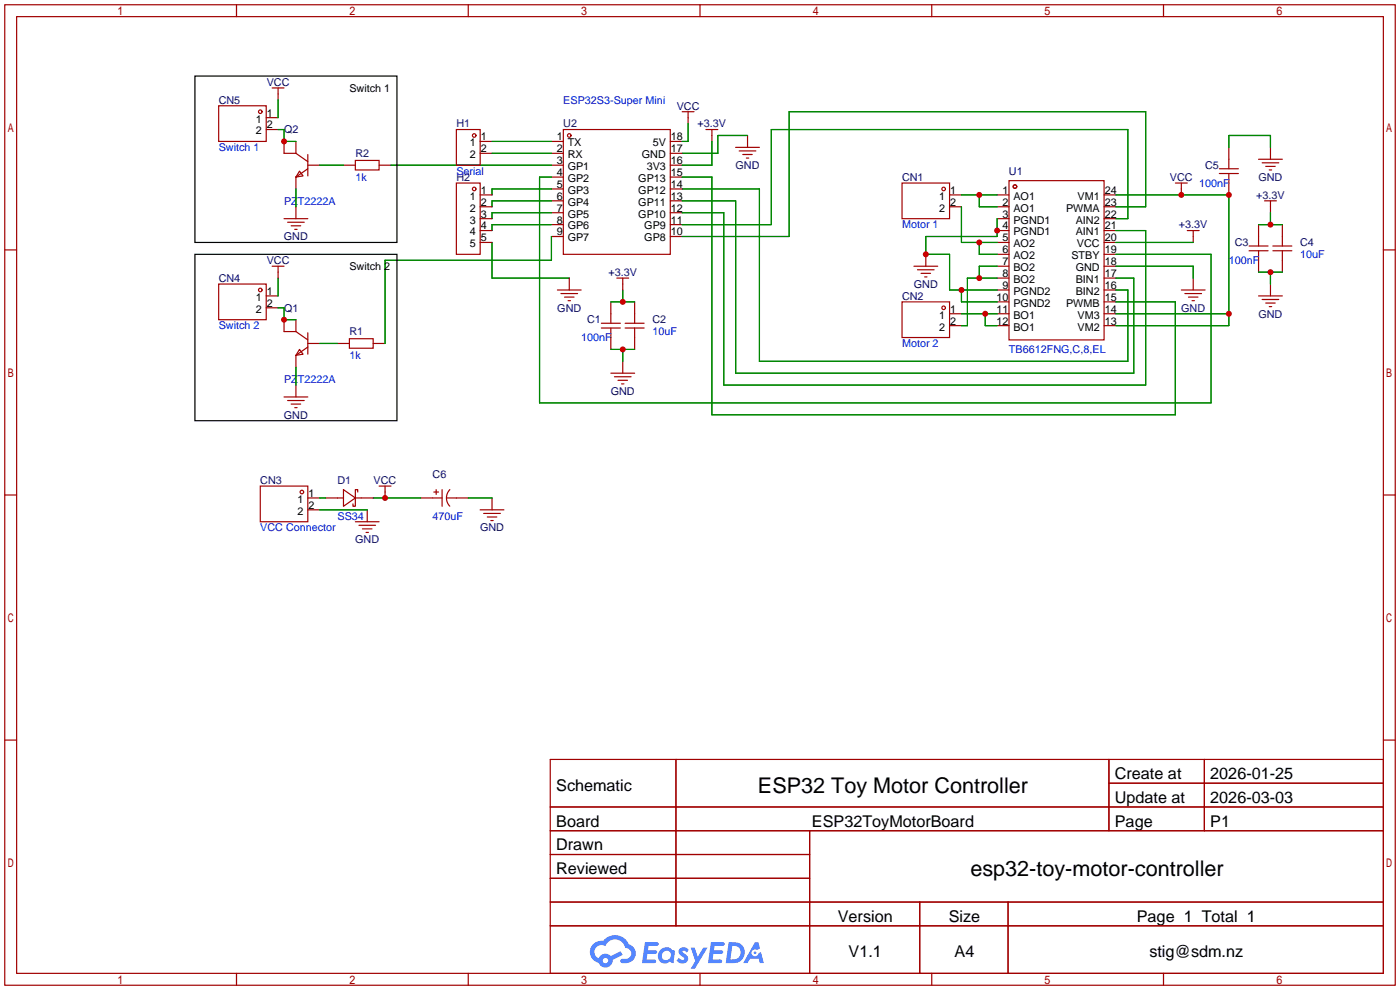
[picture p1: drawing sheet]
<svg xmlns="http://www.w3.org/2000/svg" width="299mm" height="212mm" viewBox="0 0 299 212" stroke-linecap="round" stroke-linejoin="round" font-family="sans-serif">
<g fill="none" stroke="#a10000" stroke-width=".25">
<path d="M1 1h297.2v209.6h-297.2zM3.6 3.6h292.1v204.4h-292.1zM50.5 1v2.6M100.1 1v2.6M149.6 1v2.6M199.1 1v2.6M248.7 1v2.6M1 53.4h2.6M295.7 53.4h2.5M1 105.8h2.6M295.7 105.8h2.5M1 158.2h2.6"/>
<path d="M295.7 158.2h2.5M117.6 162.3h178.1v45.7h-178.1zM117.6 172.5h178.1M117.6 177.5h178.1M144.5 162.3v35.6M173 177.5v30.5M237 162.3v15.2M237 167.4h58.7M257.4 162.3v15.2M117.6 182.6h55.4M117.6 192.8h178.1M117.6 187.7h55.4"/>
<path d="M117.6 197.9h178.1M196.6 192.8v15.2M215.4 192.8v15.2M50.5 208v2.6M100.1 208v2.6M149.6 208v2.6M199.1 208v2.6M248.7 208v2.6"/>
</g>
<g fill="#5487ff">
<path d="M145.3 202.7a1.3 1.3 0 0 1 1.9 .3l-.4 .6a.54 .54 0 0 0-.9-.2l.1 .2a1.34 1.34 0 0 1 .9 1.8 1.47 1.47 0 0 1-2.3-.1l.5-.6 .8 .5a.31 .31 0 0 0 .4-.3 .31 .31 0 0 0-.3-.4 1.12 1.12 0 0 1-.7-1.8z"/>
<path d="M147.6 202.5h.9l.6 2 1.2-2h.9l-2.7 4.6h-.9l1-1.7z"/>
<path d="M137.8 201.4h1.7a1.31 1.31 0 0 1 1.2 .2 .4 .4 0 0 1-.3 .5l-1.8 .1-.1 .9h1.6a.4 .4 0 0 1 .4 .4 .4 .4 0 0 1-.5 .4h-1.6l-.2 1.2h1.4a.46 .46 0 0 1 .5 0 .46 .46 0 0 1 .1 .5l-.4 .2h-2.6z"/>
<path d="M151.9 201.4h1.7a1.32 1.32 0 0 1 1.2 .2 .39 .39 0 0 1-.3 .5l-1.8 .1-.1 .9h1.6a.4 .4 0 0 1 .4 .4 .4 .4 0 0 1-.4 .4h-1.7l-.2 1.2h1.4a.46 .46 0 0 1 .5 0 .46 .46 0 0 1 .1 .5l-.4 .2h-2.6z"/>
<path d="M161.3 201.4h.8l.3 1.3-.6 .4a.75 .75 0 0 0-1.1 .3 .75 .75 0 0 0 .5 1 .75 .75 0 0 0 .9-.7l.5-.2 .6 2.3h-.8l-.3-.9h-1.8l-.5 .9h-1z"/>
<path d="M155.7 201.4l-.6 4.4h1.5a2.27 2.27 0 0 0 2.6-2.2 2.27 2.27 0 0 0-2.7-2.2zM156.5 202.1a1.5 1.5 0 0 1 1.8 1.6 1.5 1.5 0 0 1-1.9 1.4h-.3z"/>
<path d="M141.2 203a1.6 1.6 0 0 0-.3 2.3 1.6 1.6 0 0 0 2.3 .2l.7 .3 .3-2.4-.1-.3-.5-.1a1.58 1.58 0 0 0-2.4 0zM141.8 203.5a.98 .98 0 0 1 1.6 .4 .98 .98 0 0 1-1.1 1.3 .94 .94 0 0 1-.9-.7 .94 .94 0 0 1 .4-1z"/>
<path d="M126.8 201.8a2.37 2.37 0 0 0 1.1 4 1.54 1.54 0 0 0 1.8 1 1.54 1.54 0 0 0 1.2-1.6l2.2-1.1-.5-.8-2 1a1.57 1.57 0 0 0-2.7 .5 1.5 1.5 0 0 1-.7-2.1 1.5 1.5 0 0 1 2.2-.5 2.23 2.23 0 0 1 2.3-1.4 2.23 2.23 0 0 1 2 1.8 1.16 1.16 0 0 1 1.2 1.1 1.16 1.16 0 0 1-1.1 1.2h-.7a.47 .47 0 0 0-.5 .4 .47 .47 0 0 0 .4 .5 2.17 2.17 0 0 0 2.5-.9 2.17 2.17 0 0 0-.3-2.7l-.8-.4a3.2 3.2 0 0 0-5.5-.7l-1.1 .1zM128.8 205.3a.6 .6 0 0 1 1.2 0 .6 .6 0 0 1-1.2 0z"/>
<circle cx="161.4" cy="203.6" r=".28"/>
</g>
<g fill="none" stroke="#a10000" stroke-width=".25">
<path d="M58.2 18.8h2.5M59.4 18.8v2.5M46.7 22.6h10.2v7.6h-10.2zM56.9 27.7h2.5M56.9 25.1h2.5M60.7 30.2v2.6h2.5M63.2 30.2v2.6M63.2 37.8v2.6M63.2 32.8l2.6 1.7M64 36.6l.8 1-1.6 .2zM65.8 35.3h2.5M65.8 33v4.6"/>
<path d="M65.8 36.1l-2.6 1.7M73.4 35.3h2.5M75.9 34.3h5.1v2h-5.1zM81 35.3h2.6M97.5 27.7h5.1v7.6h-5.1zM97.5 39.1h5.1v15.3h-5.1zM102.6 30.2h2.6M102.6 32.8h2.6M117.9 30.2h2.5M117.9 32.8h2.5M117.9 35.3h2.5M117.9 37.8h2.5"/>
<path d="M120.4 27.7h22.9v26.7h-22.9zM143.3 30.2h2.5M143.3 32.8h2.5M143.3 35.3h2.5M143.3 37.8h2.5M145.8 23.9h2.5M147.1 23.9v2.5M150.9 27.7h2.5M152.1 27.7v2.5M157.2 31.5h5.1M158 32.3h3.5M158.7 33h2.1"/>
<path d="M159.5 33.8h.5M159.8 29v2.5M192.8 39.1h10.1v7.6h-10.1zM215.6 38.6h20.4v34h-20.4zM251.2 39.1h2.5M252.5 39.1v2.6M260.6 37.1h4.1M260.6 36.1h4.1M262.6 31.5v4.6M262.6 37.1v4.6M269 34h5.1M269.7 34.8h3.6"/>
<path d="M270.5 35.6h2M271.3 36.3h.5M271.5 31.5v2.5M58.2 56.9h2.5M59.4 56.9v2.5M60.7 46.7h5.1M61.5 47.5h3.5M62.2 48.3h2.1M63 49h.5M63.2 44.2v2.5M102.6 41.7h2.6M102.6 44.2h2.6"/>
<path d="M102.6 46.7h2.6M102.6 49.3h2.6M102.6 51.8h2.6M117.9 42.9h2.5M117.9 40.4h2.5M117.9 45.5h2.5M117.9 50.5h2.5M117.9 48h2.5M121.7 59.4v2.6M131.8 59.4h2.6M133.1 59.4v2.6M143.3 42.9h2.5"/>
<path d="M143.3 40.4h2.5M143.3 45.5h2.5M143.3 50.5h2.5M143.3 48h2.5M195.3 56.9h5.1M196.1 57.7h3.5M196.8 58.4h2.1M197.6 59.2h.5M197.9 54.4v2.5M202.9 41.7h2.6M202.9 44.2h2.6M213.1 41.7h2.5"/>
<path d="M213.1 44.2h2.5M213.1 46.7h2.5M213.1 49.3h2.5M213.1 51.8h2.5M213.1 54.4h2.5M213.1 56.9h2.5M213.1 59.4h2.5M236 41.7h2.5M236 44.2h2.5M236 46.7h2.5M236 49.3h2.5M236 51.8h2.5"/>
<path d="M236 54.4h2.5M236 56.9h2.5M236 59.4h2.5M253.7 49.3h2.6M255 49.3v2.5M255 59.4v2.6M267 53.6h4M267 52.6h4M269 48v4.6M269 53.6v4.6M270.3 42.9h2.5M271.5 42.9v2.6"/>
<path d="M272 53.6h4.1M272 52.6h4.1M274.1 48v4.6M274.1 53.6v4.6M46.7 60.7h10.2v7.6h-10.2zM56.9 63.2h2.5M56.9 65.8h2.5M60.7 68.3v2.6h2.5M63.2 68.3v2.6M63.2 75.9v2.6M63.2 70.9l2.6 1.7M64 74.7l.8 1-1.6 .2z"/>
<path d="M65.8 73.4h2.5M65.8 71.1v4.6M65.8 74.2l-2.6 1.7M72.1 73.4h2.6M74.7 72.4h5.1v2h-5.1zM79.8 73.4h2.5M119.1 62h5.1M119.9 62.7h3.5M120.6 63.5h2.1M121.4 64.3h.5M128.5 70.1h4.1M128.5 69.1h4.1"/>
<path d="M130.6 64.5v4.6M130.6 70.1v4.6M130.6 79.8h5M133.1 77.2v2.6M133.6 70.1h4.1M133.6 69.1h4.1M135.6 64.5v4.6M135.6 70.1v4.6M192.8 64.5h10.1v7.6h-10.1zM202.9 67.1h2.6M202.9 69.6h2.6M213.1 62h2.5"/>
<path d="M213.1 64.5h2.5M213.1 67.1h2.5M213.1 69.6h2.5M236 62h2.5M236 64.5h2.5M236 67.1h2.5M236 69.6h2.5M252.5 62h5.1M253.2 62.7h3.6M254 63.5h2M254.8 64.3h.5M269 63.2h5.1"/>
<path d="M269.7 64h3.6M270.5 64.8h2M271.3 65.5h.5M271.5 60.7v2.5M60.7 84.8h5.1M61.5 85.6h3.5M62.2 86.4h2.1M63 87.1h.5M63.2 82.3v2.5M131.3 80.5h3.6M132.1 81.3h2M132.8 82h.5"/>
<path d="M55.6 103.9h10.2v7.6h-10.2zM65.8 106.4h2.5M65.8 109h2.5M69.6 106.4h3.8M73.4 104.6l2.5 1.8-2.5 1.8zM75.9 106.4h3.9M75.9 111.5h5.1M76.5 105.2v-.6h-.6v3.6h-.5v-.5M76.7 112.3h3.6M77.5 113h2M78.2 113.8h.5M78.5 109v2.5"/>
<path d="M81 103.9h2.6M82.3 103.9v2.5M89.9 106.4h4.6M92.7 105.2h1M93.2 104.6v1.1M94.5 104.6v3.6M95.5 106.4h4.6M96.1 104.6a2.54 2.54 0 0 0 0 3.6M102.6 109h5.1M103.4 109.7h3.5M104.1 110.5h2.1M104.9 111.3h.5"/>
<path d="M105.2 106.4v2.6"/>
<circle cx="55.6" cy="23.9" r=".38"/>
<circle cx="101.3" cy="29" r=".38"/>
<circle cx="121.7" cy="29" r=".38"/>
<circle cx="216.9" cy="39.9" r=".38"/>
<circle cx="101.3" cy="40.4" r=".38"/>
<circle cx="201.7" cy="40.4" r=".38"/>
<circle cx="55.6" cy="62" r=".38"/>
<circle cx="201.7" cy="65.8" r=".38"/>
<circle cx="64.5" cy="105.2" r=".38"/>
</g>
<g fill="none" stroke="#008700" stroke-width=".25">
<path d="M59.4 27.7h1.3v2.5h2.5M59.4 21.3v3.8M68.3 35.3h5.1M83.6 35.3h34.3M105.2 32.8h12.7M105.2 30.2h12.7M117.9 37.8h-2.6v48.3h143.5v-31.7h-20.3M145.8 37.8h6.3v50.8h99.1v-24.1h-12.7M147.1 26.4v3.8h-1.3M152.1 30.2v5.1h-6.3M159.8 29h-6.4v3.8h-7.6M262.6 31.5v-2.5h8.9v2.5"/>
<path d="M59.4 59.4v3.8M63.2 40.4v3.8M105.2 51.8v7.6h16.5M117.9 40.4h-12.7v1.3M117.9 48h-12.7v1.3M117.9 45.5h-12.7v1.2M117.9 42.9h-12.7v1.3M117.9 50.5v5.1h-35.6v17.8M145.8 40.4h16.5v36.8h78.7v-15.2h-2.5M145.8 42.9h11.4v36.9h85.1v-20.4h-3.8M145.8 45.5h8.9v36.8h90.2v-33h-6.4M205.5 41.7h7.6"/>
<path d="M205.5 44.2v7.6h7.6M209.3 41.7v2.5h3.8M209.3 51.8v2.6h3.8M213.1 46.7v3.8h-15.2v3.9h5v7.6h10.2M213.1 56.9h-3.8v2.5M213.1 59.4h-6.3v10.2h-1.3M238.5 46.7h2.5v-19h-76.2v20.3h-19M238.5 41.7h24.1v27.9h-24.1M238.5 44.2h6.4v-20.3h-76.2v26.6h-22.9M238.5 51.8h16.5M238.5 56.9h16.5v2.5M269 58.2h5.1"/>
<path d="M269 48h5.1M271.5 45.5v2.5M271.5 58.2v2.5M59.4 65.8h1.3v2.5h2.5M63.2 78.5v3.8M68.3 73.4h3.8M130.6 64.5h5M130.6 74.7h5M133.1 62v2.5M133.1 74.7v2.5M205.5 62v2.5h7.6M205.5 67.1h7.6"/>
<path d="M210.6 67.1v2.5h2.5M238.5 67.1h24.1M68.3 109h10.2M68.3 106.4h1.3M79.8 106.4h10.1M100.1 106.4h5.1"/>
</g>
<path d="M41.7 16.3h43.1v35.5h-43.1zM41.7 54.4h43.1v35.5h-43.1z" fill="none" stroke="#000" stroke-width=".25"/>
<g fill="#c00">
<circle cx="209.3" cy="41.7" r=".63"/>
<circle cx="209.3" cy="51.8" r=".63"/>
<circle cx="210.6" cy="67.1" r=".63"/>
<circle cx="209.3" cy="59.4" r=".63"/>
<circle cx="262.6" cy="67.1" r=".63"/>
<circle cx="262.6" cy="41.7" r=".63"/>
<circle cx="252.5" cy="41.7" r=".63"/>
<circle cx="197.9" cy="54.4" r=".63"/>
<circle cx="205.5" cy="62" r=".63"/>
<circle cx="213.1" cy="49.3" r=".63"/>
<circle cx="271.5" cy="58.2" r=".63"/>
<circle cx="271.5" cy="48" r=".63"/>
<circle cx="133.1" cy="74.7" r=".63"/>
<circle cx="133.1" cy="64.5" r=".63"/>
<circle cx="82.3" cy="106.4" r=".63"/>
<circle cx="60.7" cy="68.3" r=".63"/>
<circle cx="60.7" cy="30.2" r=".63"/>
</g>
<g font-size="4.6">
<text x="162" y="169.4">ESP32 Toy Motor Controller</text>
<text x="207.4" y="187.2">esp32-toy-motor-controller</text>
</g>
<g font-size="3.5">
<text x="238.3" y="166.5">Create at</text>
<text x="258.7" y="166.5">2026-01-25</text>
<text x="118.9" y="169.1">Schematic</text>
<text x="238.3" y="171.6">Update at</text>
<text x="258.7" y="171.6">2026-03-03</text>
<text x="118.9" y="176.7">Board</text>
<text x="173.5" y="176.7">ESP32ToyMotorBoard</text>
<text x="238.3" y="176.7">Page</text>
<text x="258.7" y="176.7">P1</text>
<text x="118.9" y="181.8">Drawn</text>
<text x="118.9" y="186.8">Reviewed</text>
<text x="179.1" y="197">Version</text>
<text x="202.8" y="197">Size</text>
<text x="243" y="197">Page 1 Total 1</text>
<text x="181.4" y="204.6">V1.1</text>
<text x="204" y="204.6">A4</text>
<text x="245.6" y="204.6">stig@sdm.nz</text>
</g>
<g font-size="2.3" fill="#000080">
<text x="46.7" y="22.1">CN5</text>
<text x="57" y="18.3">VCC</text>
<text x="144.6" y="23.4">VCC</text>
<text x="60.7" y="28.5">Q2</text>
<text x="97.5" y="27.2">H1</text>
<text x="120.4" y="27.2">U2</text>
<text x="149.1" y="27.2">+3.3V</text>
<text x="75.9" y="33.6">R2</text>
<text x="97.5" y="38.7">H2</text>
<text x="157.2" y="36.1">GND</text>
<text x="192.8" y="38.7">CN1</text>
<text x="215.6" y="37.4">U1</text>
<text x="250" y="38.7">VCC</text>
<text x="257.6" y="36.1">C5</text>
<text x="269" y="38.7">GND</text>
<text x="268.5" y="42.5">+3.3V</text>
<text x="60.7" y="51.4">GND</text>
<text x="252" y="48.8">+3.3V</text>
<text x="263.9" y="52.6">C3</text>
<text x="277.9" y="52.6">C4</text>
<text x="57" y="56.4">VCC</text>
<text x="130" y="59">+3.3V</text>
<text x="46.7" y="60.2">CN4</text>
<text x="192.8" y="64.1">CN2</text>
<text x="195.3" y="61.5">GND</text>
<text x="60.7" y="66.6">Q1</text>
<text x="74.7" y="71.7">R1</text>
<text x="119.1" y="66.6">GND</text>
<text x="125.5" y="69.1">C1</text>
<text x="139.4" y="69.1">C2</text>
<text x="252.5" y="66.6">GND</text>
<text x="269" y="67.9">GND</text>
<text x="60.7" y="89.5">GND</text>
<text x="130.5" y="84.4">GND</text>
<text x="55.6" y="103.4">CN3</text>
<text x="72.1" y="103.4">D1</text>
<text x="79.9" y="103.4">VCC</text>
<text x="92.5" y="102.2">C6</text>
<text x="102.6" y="113.6">GND</text>
<text x="75.9" y="116.1">GND</text>
</g>
<g font-size="2.3">
<text x="74.7" y="19.6">Switch 1</text>
<text x="54.7" y="26.2">1</text>
<text x="54.7" y="28.7">2</text>
<text x="57" y="24.9">1</text>
<text x="57" y="27.5">2</text>
<text x="102.7" y="30">1</text>
<text x="119" y="30">1</text>
<text x="143.4" y="30">18</text>
<text x="100.4" y="31.3">1</text>
<text x="100.4" y="33.8">2</text>
<text x="102.7" y="32.5">2</text>
<text x="119" y="32.5">2</text>
<text x="119" y="35.1">3</text>
<text x="121.3" y="31.3">TX</text>
<text x="121.3" y="33.8">RX</text>
<text x="137.2" y="33.8">GND</text>
<text x="139.5" y="31.3">5V</text>
<text x="143.4" y="35.1">16</text>
<text x="143.4" y="32.5">17</text>
<text x="102.7" y="41.4">1</text>
<text x="119" y="37.6">4</text>
<text x="119" y="40.2">5</text>
<text x="121.3" y="36.3">GP1</text>
<text x="121.3" y="38.9">GP2</text>
<text x="121.3" y="41.4">GP3</text>
<text x="136.4" y="41.4">GP12</text>
<text x="136.4" y="38.9">GP13</text>
<text x="138.2" y="36.3">3V3</text>
<text x="143.4" y="40.2">14</text>
<text x="143.4" y="37.6">15</text>
<text x="203.1" y="41.4">1</text>
<text x="214.2" y="41.4">1</text>
<text x="236.1" y="41.4">24</text>
<text x="100.4" y="42.7">1</text>
<text x="100.4" y="45.2">2</text>
<text x="100.4" y="47.8">3</text>
<text x="102.7" y="44">2</text>
<text x="102.7" y="46.5">3</text>
<text x="119" y="42.7">6</text>
<text x="119" y="45.2">7</text>
<text x="119" y="47.8">8</text>
<text x="121.3" y="44">GP4</text>
<text x="121.3" y="46.5">GP5</text>
<text x="136.4" y="46.5">GP10</text>
<text x="136.4" y="44">GP11</text>
<text x="143.4" y="47.8">11</text>
<text x="143.4" y="45.2">12</text>
<text x="143.4" y="42.7">13</text>
<text x="200.7" y="42.7">1</text>
<text x="200.7" y="45.2">2</text>
<text x="203.1" y="44">2</text>
<text x="214.2" y="44">2</text>
<text x="214.2" y="46.5">3</text>
<text x="216.6" y="42.7">AO1</text>
<text x="216.6" y="45.2">AO1</text>
<text x="216.6" y="47.8">PGND1</text>
<text x="227.8" y="45.2">PWMA</text>
<text x="229.9" y="47.8">AIN2</text>
<text x="230.3" y="42.7">VM1</text>
<text x="236.1" y="46.5">22</text>
<text x="236.1" y="44">23</text>
<text x="100.4" y="50.3">4</text>
<text x="100.4" y="52.9">5</text>
<text x="102.7" y="49">4</text>
<text x="102.7" y="51.6">5</text>
<text x="119" y="50.3">9</text>
<text x="121.3" y="49">GP6</text>
<text x="121.3" y="51.6">GP7</text>
<text x="137.7" y="51.6">GP8</text>
<text x="137.7" y="49">GP9</text>
<text x="143.4" y="50.3">10</text>
<text x="214.2" y="49">4</text>
<text x="214.2" y="51.6">5</text>
<text x="216.6" y="50.3">PGND1</text>
<text x="216.6" y="52.9">AO2</text>
<text x="229.9" y="50.3">AIN1</text>
<text x="230.2" y="52.9">VCC</text>
<text x="236.1" y="51.6">20</text>
<text x="236.1" y="49">21</text>
<text x="74.7" y="57.7">Switch 2</text>
<text x="214.2" y="54.1">6</text>
<text x="214.2" y="56.7">7</text>
<text x="214.2" y="59.2">8</text>
<text x="216.6" y="55.4">AO2</text>
<text x="216.6" y="57.9">BO2</text>
<text x="229" y="55.4">STBY</text>
<text x="229.9" y="57.9">GND</text>
<text x="236.1" y="59.2">17</text>
<text x="236.1" y="56.7">18</text>
<text x="236.1" y="54.1">19</text>
<text x="54.7" y="64.3">1</text>
<text x="57" y="63">1</text>
<text x="57" y="65.6">2</text>
<text x="213" y="64.3">10</text>
<text x="214.2" y="61.7">9</text>
<text x="216.6" y="60.5">BO2</text>
<text x="216.6" y="63">PGND2</text>
<text x="216.6" y="65.6">PGND2</text>
<text x="227.8" y="65.6">PWMB</text>
<text x="229.9" y="63">BIN2</text>
<text x="229.9" y="60.5">BIN1</text>
<text x="236.1" y="64.3">15</text>
<text x="236.1" y="61.7">16</text>
<text x="54.7" y="66.8">2</text>
<text x="200.7" y="68.1">1</text>
<text x="200.7" y="70.6">2</text>
<text x="203.1" y="66.8">1</text>
<text x="203.1" y="69.4">2</text>
<text x="213" y="66.8">11</text>
<text x="213" y="69.4">12</text>
<text x="216.6" y="68.1">BO1</text>
<text x="216.6" y="70.6">BO1</text>
<text x="230.3" y="70.6">VM2</text>
<text x="230.3" y="68.1">VM3</text>
<text x="236.1" y="69.4">13</text>
<text x="236.1" y="66.8">14</text>
<text x="63.6" y="107.5">1</text>
<text x="65.9" y="106.2">1</text>
<text x="63.6" y="110">2</text>
<text x="65.9" y="108.7">2</text>
</g>
<g font-size="2.3" fill="#00f">
<text x="120.4" y="22.1">ESP32S3-Super Mini</text>
<text x="46.7" y="32.3">Switch 1</text>
<text x="75.9" y="38.7">1k</text>
<text x="97.5" y="37.4">Serial</text>
<text x="256.3" y="39.9">100nF</text>
<text x="60.7" y="43.7">PZT2222A</text>
<text x="192.8" y="48.8">Motor 1</text>
<text x="262.6" y="56.4">100nF</text>
<text x="277.9" y="55.2">10uF</text>
<text x="46.7" y="70.4">Switch 2</text>
<text x="139.4" y="71.7">10uF</text>
<text x="74.7" y="76.8">1k</text>
<text x="124.2" y="72.9">100nF</text>
<text x="192.8" y="74.2">Motor 2</text>
<text x="215.6" y="75.5">TB6612FNG,C,8,EL</text>
<text x="60.7" y="81.8">PZT2222A</text>
<text x="55.6" y="113.6">VCC Connector</text>
<text x="72.1" y="111">SS34</text>
<text x="92.5" y="111">470uF</text>
</g>
</svg>
